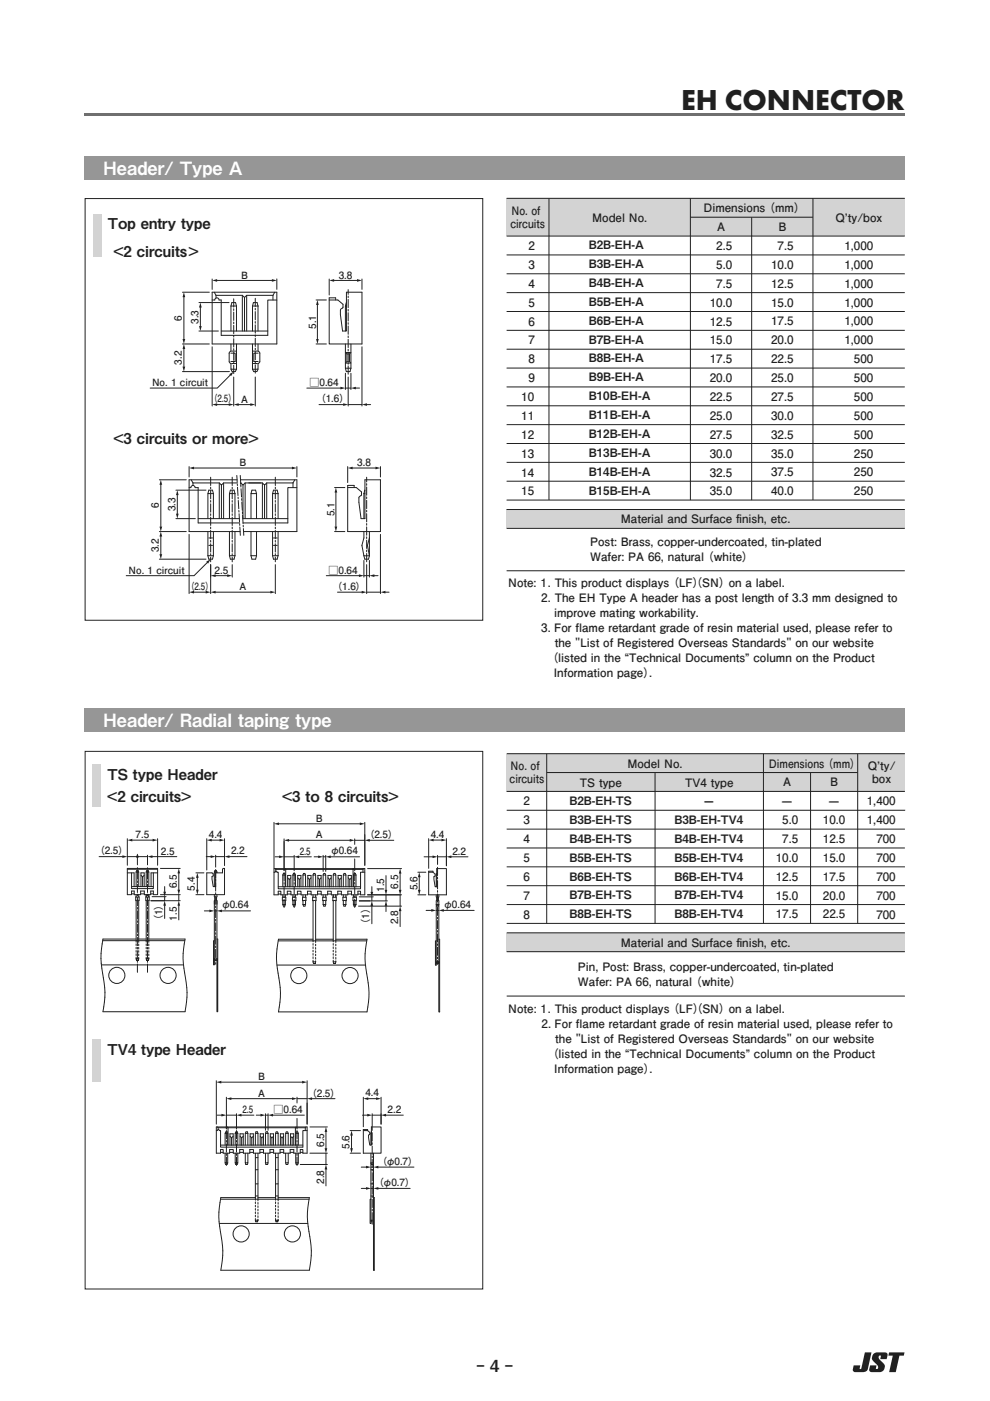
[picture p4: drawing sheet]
<svg xmlns="http://www.w3.org/2000/svg" width="210mm" height="297mm" viewBox="0 0 210 297" stroke-linecap="round" stroke-linejoin="round" font-family="sans-serif">
<g fill="#231f20">
<path d="M188.6 286.7h3.3l-.2 .7h-.9l-.8 3.5h-1.4l.8-3.5h-1z"/>
<path d="M183.4 286.7h1.4l-.7 3.6a.98 .98 0 0 1-1.1 .6h-1.6a.49 .49 0 0 1-.5-.6l.2-.8h1.4l-.2 .7h.3z"/>
<path d="M185.4 287l.6-.3h1.7a.5 .5 0 0 1 .6 .6l-.2 .9h-1.4l.1-.8a.47 .47 0 0 0-.5 .4 .47 .47 0 0 0 .4 .6l.2 .2a1.22 1.22 0 0 1 .8 1.3 1.22 1.22 0 0 1-1.1 1h-1.7a.5 .5 0 0 1-.5-.6l.2-.8h1.3l-.1 .7a.47 .47 0 0 0 .5-.4 .47 .47 0 0 0-.4-.5l-.2-.2a1.25 1.25 0 0 1-.3-2.1z"/>
</g>
<g fill="none" stroke="#231f20" stroke-width=".21">
<path d="M18.1 42.1h84.3v89.4h-84.3zM70.7 59.5h5.2M45 62h13.7v10.9h-13.7zM45 63.6h.5a.46 .46 0 0 1 .5-.5 .46 .46 0 0 1 .5 .5h.4v7.5h9.9v-7.5h1.9M45.4 62l.4 .6M45.8 62.6h5.6M45.8 62.6v.6M46.9 70.2h9.9M49 74.9h.9v1.7h-.9M49 64.9h1.2M49 72.9v1.5l-.4 .5v1.7l.4 .5v1.2h1.2M49 64.9v5.3"/>
<path d="M49 64.9l.2-.7h.8l.2 .7M49 78.3l.2 .5h.7l.3-.5M49.1 74.4h.9M49.1 77.1h.9M50.2 64.9v5.3M50.2 72.9v5.4M52.3 62.6h5.6M53.6 72.9v5.4M53.6 64.9h1.1M53.6 64.9l.2-.7h.7l.2 .7M53.6 64.9v5.3M53.7 74.4h.9"/>
<path d="M53.7 77.1h.9M54.7 64.9v5.3M54.7 72.9v1.5l.4 .5v1.7l-.4 .5v1.2h-1.1M54.7 78.3l-.2 .5h-.7l-.2-.5M54.8 74.9h-1v1.7h1M57.9 62.6v1M58.3 62l-.4 .6M71.2 63.6v-.5h-1.4v9.8h7v-10.9h-3.3v8.2h-.8l-.5-3.5v-.9l.5-.6v-.7l-1-.9h-1.9M73.3 78.1l.2 .7h.7l.2-.7M73.3 72.9v5.2M73.3 78.1h1.1M73.3 74.7l.3 .3v1.7l-.3 .3"/>
<path d="M73.3 64.9h.2M73.3 64.9v5.3M73.4 74.7h.9M73.4 77h.9M73.5 64.2l-.2 .7M73.7 75h.4M73.7 76.7h.3M74.4 74.7l-.3 .3v1.7l.3 .3M74.4 72.9v5.2"/>
</g>
<path d="M49.6 63.3v16M54.1 63.2v16.1" fill="none" stroke="#231f20" stroke-width=".21" stroke-dasharray="1.8 .4 .4 .4"/>
<g fill="#231f20">
<path d="M69.8 59.5l1.1-.3v.5z"/>
<path d="M75.7 59.2l1.1 .3-1.1 .2z"/>
</g>
<path d="M69.8 59.2v3.3M76.8 59.2v2.2M73.8 79.9v6.2M76.8 73.5v12.6M67.7 85.8h5.3M73.8 85.8h3" fill="none" stroke="#231f20" stroke-width=".21"/>
<path d="M72.8 85.5l1 .3-1 .3z" fill="#231f20"/>
<path d="M77.6 85.8h1" fill="none" stroke="#231f20" stroke-width=".21"/>
<path d="M76.8 85.8l1-.3v.6z" fill="#231f20"/>
<path d="M73.3 79.1v3.5M74.4 79.1v3.5M65.1 82.3h7.3M73.3 82.3h1.1" fill="none" stroke="#231f20" stroke-width=".21"/>
<path d="M72.2 82l1.1 .3-1.1 .3z" fill="#231f20"/>
<path d="M75.3 82.3h1" fill="none" stroke="#231f20" stroke-width=".21"/>
<path d="M74.4 82.3l1.1-.3v.6z" fill="#231f20"/>
<path d="M42.2 64.2h6.4M42.2 70.2h4.1M42.5 65v4.3" fill="none" stroke="#231f20" stroke-width=".21"/>
<g fill="#231f20">
<path d="M42.2 69.1h.6l-.3 1.1z"/>
<path d="M42.5 64.2l.3 1h-.6z"/>
</g>
<path d="M38.7 62h5.7M38.7 78.8h10M38.7 72.9h5.7M39 73.8v4.1" fill="none" stroke="#231f20" stroke-width=".21"/>
<g fill="#231f20">
<path d="M38.7 77.7h.6l-.3 1.1z"/>
<path d="M39 72.9l.3 1.1h-.6z"/>
</g>
<path d="M39 62.8v9.3" fill="none" stroke="#231f20" stroke-width=".21"/>
<g fill="#231f20">
<path d="M38.7 71.9h.6l-.3 1z"/>
<path d="M39 62l.3 1h-.6z"/>
</g>
<path d="M45.9 85.8h2.8" fill="none" stroke="#231f20" stroke-width=".21"/>
<g fill="#231f20">
<path d="M45 85.8l1.1-.3v.6z"/>
<path d="M48.5 85.5l1.1 .3-1.1 .3z"/>
</g>
<path d="M50.4 85.8h2.9" fill="none" stroke="#231f20" stroke-width=".21"/>
<g fill="#231f20">
<path d="M49.6 85.8l1-.3v.6z"/>
<path d="M53.1 85.5l1 .3-1 .3z"/>
</g>
<path d="M45 59.2v2.2M45.9 59.5h12M58.7 59.1v2.3M45 73.5v12.6M49.6 79.9v6.2M54.1 79.9v6.2" fill="none" stroke="#231f20" stroke-width=".21"/>
<g fill="#231f20">
<path d="M45 59.5l1.1-.3v.5z"/>
<path d="M57.7 59.2l1 .3-1 .2z"/>
</g>
<path d="M49 79.4l-2.9 2.9h-14.3" fill="none" stroke="#231f20" stroke-width=".21"/>
<path d="M48.6 79.3l1-.5-.6 .9z" fill="#231f20"/>
<path d="M73.8 79.3v-17.9" fill="none" stroke="#231f20" stroke-width=".21" stroke-dasharray="1.8 .4 .4 .4"/>
<path d="M51.4 70.2v-7.6l.5 .5 .4-.5v7.6M51.9 63.1v7.1M67 72.9h2.2M67 63.6h2.2M67.3 64.5v7.6" fill="none" stroke="#231f20" stroke-width=".21"/>
<g fill="#231f20">
<path d="M67 71.9h.6l-.3 1z"/>
<path d="M67.3 63.6l.3 1.1h-.6z"/>
</g>
<g fill="none" stroke="#231f20" stroke-width=".21">
<path d="M33.8 101.7h5.7M33.8 112.7h5.7M34.1 102.6v9.2M40.1 103.4h.4a.46 .46 0 0 1 .4-.5 .46 .46 0 0 1 .5 .5h.6v7.5h8.8M40.5 101.7l.4 .7M40.9 102.4h5.6M40.9 102.4v.5M42 110h8.8M44.1 117.8l.2 .8h.8l.2-.8M44.1 117.8h1.2M44.1 112.7v5.1M44.1 104.7v5.3"/>
<path d="M44.3 115.6h.8M44.3 114.1h.8M44.3 103.9h.8l.2 .8h-1.2zM45.3 112.7v5.1M45.3 104.7v5.3M47.4 102.4h2.9M48.7 104.7h1.1M48.7 117.8l.2 .8h.7l.2-.8M48.7 117.8h1.1M48.7 112.7v5.1M48.7 104.7l.2-.8h.7l.2 .8M48.7 104.7v5.3"/>
<path d="M49.8 112.7v5.1M49.8 104.7v5.3M50.3 101.7h-10.2v11h10.8M51 101.7h12v11h-11.3M51.1 102.4h.1M51.5 110h9.5M52 102.4h3.7M53.2 112.7v5.1M53.2 117.8l.2 .8h.8l.2-.8M53.2 117.8h1.2M53.2 104.7v5.3M53.4 103.9h.8l.2 .8h-1.2z"/>
<path d="M54.4 112.7v5.1M54.4 104.7v5.3M56.6 102.4h5.5M57.8 112.7v5.1M57.8 117.8l.2 .8h.8l.2-.8M57.8 117.8h1.2M57.8 104.7v5.3M58 115.6h.8M58 114.1h.8M58 103.9h.8l.2 .8h-1.2zM59 112.7v5.1M59 104.7v5.3"/>
<path d="M62.1 102.4v1M62.5 101.7l-.4 .7M63 103.4h-2v7.5h-9.4M73.7 103.4h1.9l1.1 .9-.1 .7-.5 .5v1l.5 3.5h.8v-8.3h3.3v11h-7v-9.8h1.4v.5M77.2 117.8l.2 .8h.8l.2-.8M77.2 117.8h1.2M77.2 112.7v1.4l-.4 1.5 .4 2.2M77.2 104.7h.2M77.2 104.7v5.3M77.4 103.9l-.2 .8M78.4 114.1l-.5 1.5 .5 2.2M78.4 112.7v5.1"/>
</g>
<path d="M44.7 101.2v17.9M49.3 101.2v17.9M51 100.8l.7 12.7M51 113.5l-.8-12.7M58.4 101.2v17.9" fill="none" stroke="#231f20" stroke-width=".21" stroke-dasharray="1.8 .4 .4 .4"/>
<g fill="#231f20">
<path d="M33.8 111.7h.6l-.3 1z"/>
<path d="M34.1 101.7l.3 1.1h-.6z"/>
</g>
<path d="M33.8 118.6h9.9M34.1 113.6v4.1" fill="none" stroke="#231f20" stroke-width=".21"/>
<g fill="#231f20">
<path d="M33.8 117.5h.6l-.3 1.1z"/>
<path d="M34.1 112.7l.3 1.1h-.6z"/>
</g>
<path d="M41 125.6h2.8" fill="none" stroke="#231f20" stroke-width=".21"/>
<g fill="#231f20">
<path d="M40.1 125.6l1.1-.3v.5z"/>
<path d="M43.6 125.3l1.1 .3-1.1 .2z"/>
</g>
<path d="M45.5 122.1h2.9" fill="none" stroke="#231f20" stroke-width=".21"/>
<g fill="#231f20">
<path d="M44.7 122.1l1-.3v.5z"/>
<path d="M48.2 121.8l1.1 .3-1.1 .2z"/>
</g>
<path d="M40.1 113.3v12.6M44.7 119.7v2.7M49.3 119.7v2.7M45.5 125.6h12" fill="none" stroke="#231f20" stroke-width=".21"/>
<g fill="#231f20">
<path d="M44.7 125.6l1-.3v.5z"/>
<path d="M57.3 125.3l1.1 .3-1.1 .2z"/>
</g>
<path d="M73.7 98.9v3.4M74.6 99.2h5.2M80.7 98.9v2.2M44.7 119.7v6.2M58.4 119.7v6.2" fill="none" stroke="#231f20" stroke-width=".21"/>
<g fill="#231f20">
<path d="M73.7 99.2l1.1-.3v.6z"/>
<path d="M79.6 98.9l1.1 .3-1.1 .3z"/>
</g>
<path d="M77.2 118.8v3.6M78.4 118.8v3.6M69.2 122.1h7.1M77.2 122.1h1.2" fill="none" stroke="#231f20" stroke-width=".21"/>
<path d="M76.1 121.8l1.1 .3-1.1 .2z" fill="#231f20"/>
<path d="M79.2 122.1h1" fill="none" stroke="#231f20" stroke-width=".21"/>
<path d="M78.4 122.1l1-.3v.5z" fill="#231f20"/>
<path d="M40.1 98.9v2.2M41 99.2h21.1M63 98.9v2.2" fill="none" stroke="#231f20" stroke-width=".21"/>
<g fill="#231f20">
<path d="M40.1 99.2l1.1-.3v.6z"/>
<path d="M61.9 98.9l1.1 .3-1.1 .3z"/>
</g>
<path d="M37.3 110h4.1M37.3 103.9h6.4M37.6 104.8v4.3" fill="none" stroke="#231f20" stroke-width=".21"/>
<g fill="#231f20">
<path d="M37.3 108.9h.6l-.3 1.1z"/>
<path d="M37.6 103.9l.3 1.1h-.6z"/>
</g>
<path d="M77.8 119.7v6.2M80.7 113.3v12.6M71.6 125.6h5.3M77.8 125.6h2.9" fill="none" stroke="#231f20" stroke-width=".21"/>
<path d="M76.7 125.3l1.1 .3-1.1 .2z" fill="#231f20"/>
<path d="M81.6 125.6h.9" fill="none" stroke="#231f20" stroke-width=".21"/>
<path d="M80.7 125.6l1-.3v.5z" fill="#231f20"/>
<path d="M71 112.7h2.1M71 103.4h2.1M71.2 104.2v7.6" fill="none" stroke="#231f20" stroke-width=".21"/>
<g fill="#231f20">
<path d="M71 111.7h.5l-.3 1z"/>
<path d="M71.2 103.4l.3 1h-.5z"/>
</g>
<path d="M44.1 119.2l-2.9 2.9h-14.4" fill="none" stroke="#231f20" stroke-width=".21"/>
<path d="M43.7 119.1l1-.5-.6 .9z" fill="#231f20"/>
<path d="M77.8 119.1v-17.9" fill="none" stroke="#231f20" stroke-width=".21" stroke-dasharray="1.8 .4 .4 .4"/>
<path d="M46.5 110v-7.6l.5 .4 .4-.4v7.6M47 102.8v7.2M51.1 102.9v-.5l.4 .4 .5-.4v7.6M51.5 102.8v7.2M55.7 110v-7.6l.4 .4 .5-.4v7.6M56.1 102.8v7.2" fill="none" stroke="#231f20" stroke-width=".21"/>
<path d="M19.7 45.5h1.8v9h-1.8z" fill-rule="evenodd" fill="#d2d3d5"/>
<path d="M18 33h173.9v5h-173.9z" fill="#949699"/>
<g fill="#d2d3d5">
<path d="M107.5 42.1h84.4v7.9h-84.4z"/>
<path d="M107.5 108h84.4v4h-84.4z"/>
</g>
<g fill="none" stroke="#231f20" stroke-width=".21">
<path d="M107.5 42.1h84.4M107.5 50.1h84.4M107.5 54h84.4M107.5 58h84.4M116.4 42.1v63.9M146.4 46.1h26M146.4 42.1v63.9M159.4 46.1v59.9M172.4 42.1v63.9M107.5 62h84.4M107.5 66h84.4M107.5 70h84.4"/>
<path d="M107.5 74h84.4M107.5 78h84.4M107.5 98h84.4M107.5 82h84.4M107.5 86h84.4M107.5 90h84.4M107.5 94h84.4M107.5 112h84.4M107.5 102h84.4M107.5 106h84.4M107.5 108h84.4M107.5 121h84.4"/>
</g>
<g fill="#d2d3d5">
<path d="M19.6 162h1.8v9h-1.8z" fill-rule="evenodd"/>
<path d="M19.6 220.4h1.8v9h-1.8z" fill-rule="evenodd"/>
</g>
<path d="M18.1 159.3h84.3v114h-84.3zM27.9 178.1h4.7M21.8 199.1a20.1 20.1 0 0 0 .3 9.2l.1 3.1-.4 3.1M27.9 189.5h.6M29.8 189.5h.8M32 189.5h.5M39.2 199.1a20.1 20.1 0 0 0 .3 9.2l.2 3.1-.5 3.1" fill="none" stroke="#231f20" stroke-width=".21"/>
<path d="M45.7 184.3v20.1M29.1 206.2v-22.2M31.3 206.2v-22.2" fill="none" stroke="#231f20" stroke-width=".21" stroke-dasharray="1.8 .4 .4 .4"/>
<g fill="#231f20">
<path d="M27 178.1l1.1-.3v.6z"/>
<path d="M32.4 177.8l1 .3-1 .3z"/>
</g>
<path d="M27 177.8v5.7M33.4 177.8v5.7M27 181.6h4.3M32.1 181.6h5.4" fill="none" stroke="#231f20" stroke-width=".21"/>
<path d="M31.3 181.6l1-.3v.6z" fill="#231f20"/>
<path d="M21 181.6h5.1" fill="none" stroke="#231f20" stroke-width=".21"/>
<path d="M26 181.3l1 .3-1 .3z" fill="#231f20"/>
<path d="M29.1 181.1v2.3M31.3 181.3v2.1M32.1 191h6.1M34 189.7h4.2M34 184.1h4.2M37.9 185v3.8M37.9 189.7v1.3" fill="none" stroke="#231f20" stroke-width=".21"/>
<g fill="#231f20">
<path d="M37.6 188.6h.6l-.3 1.1z"/>
<path d="M37.9 184.1l.3 1.1h-.6z"/>
</g>
<path d="M37.9 191.8v3.2" fill="none" stroke="#231f20" stroke-width=".21"/>
<path d="M37.9 191l.3 1h-.6z" fill="#231f20"/>
<path d="M41.6 185.1h1.7M41.6 189.7h1.7M41.9 185.9v2.9" fill="none" stroke="#231f20" stroke-width=".21"/>
<g fill="#231f20">
<path d="M41.6 188.6h.5l-.2 1.1z"/>
<path d="M41.9 185.1l.2 1h-.5z"/>
</g>
<path d="M44.7 178.1h2.1" fill="none" stroke="#231f20" stroke-width=".21"/>
<g fill="#231f20">
<path d="M43.9 178.1l1-.3v.6z"/>
<path d="M46.6 177.8l1 .3-1 .3z"/>
</g>
<path d="M43.9 177.8v6.7M47.6 177.8v5.7M45.7 181.6h1.9M48.5 181.6h3.9" fill="none" stroke="#231f20" stroke-width=".21"/>
<path d="M47.6 181.6l1.1-.3v.6z" fill="#231f20"/>
<path d="M43.7 181.6h1.2" fill="none" stroke="#231f20" stroke-width=".21"/>
<path d="M44.7 181.3l1 .3-1 .3z" fill="#231f20"/>
<path d="M43.3 193.1h1.3M45.5 191v.7M45.5 193.1h.5M45.7 181.3v2.5M46 191v.7" fill="none" stroke="#231f20" stroke-width=".21"/>
<path d="M44.4 192.8l1.1 .3-1.1 .3z" fill="#231f20"/>
<path d="M46.9 193.1h6.2" fill="none" stroke="#231f20" stroke-width=".21"/>
<path d="M46 193.1l1.1-.3v.6z" fill="#231f20"/>
<path d="M32 191h2.9M32.3 190.1h2.9M34.9 190.1v.9M34.9 191.8v2.9" fill="none" stroke="#231f20" stroke-width=".21"/>
<path d="M34.9 191l.3 1h-.6z" fill="#231f20"/>
<path d="M34.9 188v1.3" fill="none" stroke="#231f20" stroke-width=".21"/>
<path d="M34.6 189.1h.6l-.3 1z" fill="#231f20"/>
<g fill="none" stroke="#231f20" stroke-width=".21">
<path d="M21.8 199.4h17.4M21.8 199.1h7.1M27 184.3h6.4M27 184.1h6.4v5.6h-.9v-.8h-.5v.8h-1.4v-.8h-.8v.8h-1.3v-.8h-.6v.8h-.9zM27 185.1h1.4v2.9M27.9 185.1v3.3h4.6v-3.3M27.9 188h4.6M28.9 184.9l.1-.3h.3l.1 .3M28.9 184.9h.5M28.9 184.9v3.1M28.9 189.7v9.7M28.9 190.2h.5"/>
<path d="M28.9 190.9h.5M29.4 199.1h1.6M29.4 184.9v3.1M29.4 189.7v9.7M29.9 188v-2.9h.7v2.9M29.9 185.6l.3 .3M30.2 185.9v2.1M30.6 185.6l-.4 .3M31 184.9v3.1M31 184.9l.1-.3h.3l.2 .3M31 184.9h.6M31 189.7v9.7"/>
<path d="M31.1 190.2h.4M31.1 190.9h.4M31.6 184.9v3.1M31.6 199.1h7.6M31.6 189.7v9.7M33.4 185.1h-1.4v2.9M45.5 184.9v3.1h-.3l-.2-1.6v-.5l.2-.2v-.4l-.2-.2h-1.1v4.6h3.7v-5.6l-.4 .2v.8h-1.5v2.9h-.4M45.5 184.9h.5M45.5 184.9l.1-.3h.3l.1 .3M45.5 189.7v14.9h-.2v-5.2h.2M46 199.1h.2v15.4h-.2v-11.2M46 184.9v.2"/>
<path d="M46 189.7v13.6M21.5 204.6h17.4M21.8 214.5h17.4M45.5 203.3h.5l-.1 .3h-.3z"/>
<circle cx="24.8" cy="206.8" r="1.71"/>
<circle cx="35.7" cy="206.8" r="1.71"/>
</g>
<path d="M29.4 199.4v3.9M31.6 199.4v3.9M28.9 203.3v-3.9M29 203.6l-.1-.3M29.3 203.6h-.3M29.4 203.3h-.5M29.4 203.3l-.1 .3M31 203.3v-3.9M31.1 203.6l-.1-.3M31.5 203.6h-.4M31.6 203.3h-.6M31.6 203.3l-.1 .3" fill="none" stroke="#231f20" stroke-width=".21" stroke-dasharray=".4 .4"/>
<circle cx="29.1" cy="181.6" r=".29" fill="#231f20"/>
<g fill="none" stroke="#231f20" stroke-width=".21">
<path d="M60.3 178.4v6.2M58.1 184.9l.4-.2 .3 .2h.2v3.5h17.5v-3.5h.9M58.1 184.2h19.3v5.5h-.9v-.7h-.6v.7h-1.4v-.7h-.7v.7h-1.4v-.7h-.8v.7h-1.3v-.7h-.8v.7h-1.4v-.7h-.7v.7h-1.4v-.7h-.8v.7h-1.4v-.7h-.7v.7h-1.4v-.7h-.8v.7h-1.3v-.7h-.6v.7h-.9zM58.3 184.2l.2 .1M58.5 184.3h18.5M58.5 184.3v.4M59 188h17.5M59 189.6h.6M59.1 199.1a20.1 20.1 0 0 0 .2 9.3l.2 3.1-.4 3M60 189.7v.4M60 191v.8M60 191.8l.1 .3h.3l.1-.3"/>
<path d="M60 191.8h.5M60 185.5h.5v2.5M60 185.5l.1-.3h.3l.1 .3M60 185.5v2.5M60.3 181.7h2.1M60.4 184.2l.2 .1v3.7M60.5 189.7v.4M60.5 191v.8M60.9 189.6h.8M61 188v-2.4h.7v2.4M61 186.1l.3 .4M61.3 186.5v1.5"/>
<path d="M61.7 186.1l-.4 .4M62.1 185.5l.1-.3h.3l.2 .3M62.1 189.7v.4M62.1 191v.8M62.1 191.8l.1 .3h.3l.2-.3M62.1 185.5h.6M62.1 191.8h.6M62.1 185.5v2.5M62.4 181.4v3.2M62.7 189.7v.4M62.7 191v.8M62.7 185.5v2.5"/>
<path d="M63.1 189.6h.7M63.1 188v-2.4h.7v2.4M63.1 186.1l.4 .4M63.3 181.7h2.7M63.5 186.5v1.5M63.8 186.1l-.3 .4M64.3 185.5l.1-.3h.3l.1 .3M64.3 189.7v.4M64.3 191v.8M64.3 191.8l.1 .3h.3l.1-.3M64.3 185.5h.5M64.3 191.8h.5"/>
<path d="M64.3 185.5v2.5M64.8 189.7v.4M64.8 191v.8M64.8 185.5v2.5M65.2 189.6h.8M65.3 188v-2.4h.7v2.4M65.3 186.1l.3 .4M65.6 186.5v1.5M66 186.1l-.4 .4M66.5 185.2h.3l.1 .3h-.5zM67.4 189.6h.7M67.4 188v-2.4h.7v2.4"/>
<path d="M67.4 186.1l.4 .4M67.8 186.5v1.5M68.1 186.1l-.3 .4M68.5 185.5l.2-.3h.3l.1 .3M68.5 185.5v2.5M68.5 185.5h.6M68.5 189.7v.4M68.5 191v.8M68.5 191.8l.2 .3h.3l.1-.3M68.5 191.8h.6M69.1 185.5v2.5M69.1 189.7v.4"/>
<path d="M69.1 191v.8M69.5 189.6h.8M69.6 188v-2.4h.6v2.4M69.6 186.1l.3 .4M69.9 186.5v1.5M70.3 186.1l-.4 .4M70.8 185.2h.3l.1 .3h-.5zM71.6 189.6h.8M71.7 188v-2.4h.7v2.4M71.7 186.1l.3 .4M72 186.5v1.5M72.4 186.1l-.4 .4"/>
<path d="M72.8 185.5l.1-.3h.3l.2 .3M72.8 185.5h.6M72.8 185.5v2.5M72.8 189.7v.4M72.8 191v.8M72.8 191.8l.1 .3h.3l.2-.3M72.8 191.8h.6M73.4 189.7v.4M73.4 185.5v2.5M73.4 191v.8M73.8 189.6h.7M73.8 188v-2.4h.7v2.4"/>
<path d="M73.8 186.1l.4 .4M74.2 186.5v1.5M74.5 186.1l-.3 .4M75 185.5l.1-.3h.3l.1 .3M75 185.5h.5M75 185.5v2.5M75 189.7v.4M75 191v.8M75 191.8l.1 .3h.3l.1-.3M75 191.8h.5M75.1 184.2l-.2 .1v3.7M75.5 185.5v2.5"/>
<path d="M75.5 189.7v.4M75.5 191v.8M75.9 189.6h.6M77.2 184.2l-.2 .1v.6M77.8 199.1a20.1 20.1 0 0 0 .3 9.3l.1 3.1-.4 3M90.9 184.9h.9M90.9 184.7h.9v.2l.5 .4v.4l-.3 .2v.5l.3 1.6h.3v-3.8h2.1v5.5h-3.8zM92.5 191.8h.6l-.1 .3h-.3zM92.6 185.2h.1M92.6 185.2l-.1 .3"/>
</g>
<path d="M60.3 192.4v-7.7M62.4 192.4v-7.7M75.2 185v7.4M92.8 183.9v20.6" fill="none" stroke="#231f20" stroke-width=".21" stroke-dasharray="1.8 .4 .4 .4"/>
<path d="M62.4 181.7l1-.3v.5z" fill="#231f20"/>
<path d="M58.1 174.4v9.6M59 174.7h17.5M77.4 174.4v9.1" fill="none" stroke="#231f20" stroke-width=".21"/>
<g fill="#231f20">
<path d="M58.1 174.7l1.1-.3v.5z"/>
<path d="M76.3 174.4l1.1 .3-1.1 .2z"/>
</g>
<path d="M68.5 181.4v3.4M68.5 181.7h.6M69.1 181.4v3.4M69.9 181.7h6.4" fill="none" stroke="#231f20" stroke-width=".21"/>
<path d="M69.1 181.7l1-.3v.5z" fill="#231f20"/>
<path d="M66.6 181.7h1.1" fill="none" stroke="#231f20" stroke-width=".21"/>
<path d="M67.5 181.4l1 .3-1 .2z" fill="#231f20"/>
<path d="M58.3 181.7h1.1" fill="none" stroke="#231f20" stroke-width=".21"/>
<path d="M59.2 181.4l1.1 .3-1.1 .2z" fill="#231f20"/>
<path d="M76 192.1h9.2M78 189.7h7.2M78 184.2h7.2M84.9 189.7v2.4M84.9 193v3.4" fill="none" stroke="#231f20" stroke-width=".21"/>
<path d="M84.9 192.1l.2 1.1h-.5z" fill="#231f20"/>
<path d="M84.9 185v3.9" fill="none" stroke="#231f20" stroke-width=".21"/>
<g fill="#231f20">
<path d="M84.6 188.7h.5l-.2 1z"/>
<path d="M84.9 184.2l.2 1h-.5z"/>
</g>
<path d="M76.2 191h6M78 189.7h6.9M81.9 185.7v3.2M81.9 189.7v1.3" fill="none" stroke="#231f20" stroke-width=".21"/>
<path d="M81.6 188.7h.6l-.3 1z" fill="#231f20"/>
<path d="M81.9 191.9v1.4" fill="none" stroke="#231f20" stroke-width=".21"/>
<path d="M81.9 191l.3 1.1h-.6z" fill="#231f20"/>
<path d="M76.2 191h2.3M76.2 190.1h3M78.9 190.1v.9M78.9 191.9v3.9" fill="none" stroke="#231f20" stroke-width=".21"/>
<path d="M78.9 191l.3 1.1h-.6z" fill="#231f20"/>
<path d="M78.9 188v1.3" fill="none" stroke="#231f20" stroke-width=".21"/>
<path d="M78.6 189.1h.6l-.3 1z" fill="#231f20"/>
<path d="M91.8 178.1h2" fill="none" stroke="#231f20" stroke-width=".21"/>
<g fill="#231f20">
<path d="M90.9 178.1l1.1-.3v.6z"/>
<path d="M93.6 177.8l1.1 .3-1.1 .3z"/>
</g>
<path d="M90.9 177.8v6.3M94.7 177.8v5.8M92.8 181.7h1.9M92.8 181.4v1.9M95.5 181.7h3.8" fill="none" stroke="#231f20" stroke-width=".21"/>
<path d="M94.7 181.7l1-.3v.5z" fill="#231f20"/>
<path d="M89.9 181.7h2" fill="none" stroke="#231f20" stroke-width=".21"/>
<path d="M91.8 181.4l1 .3-1 .2z" fill="#231f20"/>
<path d="M88.6 189.7h1.7M88.6 184.9h1.7M88.9 185.8v3.1" fill="none" stroke="#231f20" stroke-width=".21"/>
<g fill="#231f20">
<path d="M88.6 188.7h.6l-.3 1z"/>
<path d="M88.9 184.9l.3 1.1h-.6z"/>
</g>
<path d="M92.5 193h.6M93.9 193h6.7" fill="none" stroke="#231f20" stroke-width=".21"/>
<path d="M93.1 193l1-.3v.6z" fill="#231f20"/>
<path d="M90.4 193h1.3" fill="none" stroke="#231f20" stroke-width=".21"/>
<path d="M91.5 192.7l1 .3-1 .3z" fill="#231f20"/>
<path d="M60.3 177.9v6.6M61.1 178.2h13.3M75.2 177.9v1.1M77.4 176.9v6.6M75.2 182.1v2.5" fill="none" stroke="#231f20" stroke-width=".21"/>
<g fill="#231f20">
<path d="M60.3 178.2l1-.3v.5z"/>
<path d="M74.2 177.9l1 .3-1 .2z"/>
</g>
<path d="M75.2 178.2h2.2M78.2 178.2h5.3" fill="none" stroke="#231f20" stroke-width=".21"/>
<path d="M77.4 178.2l1-.3v.5z" fill="#231f20"/>
<g fill="none" stroke="#231f20" stroke-width=".21">
<path d="M59 199.5h18.8M59.1 199.1h7.3M60 190.1v.9M60 190.2h.5M60 190.9h.5M60.5 190.1v.9M62.1 190.1v.9M62.2 190.2h.4M62.2 190.9h.4M62.7 190.1v.9M64.3 190.1v.9M64.3 190.2h.5"/>
<path d="M64.3 190.9h.5M64.8 190.1v.9M66.4 185.5v2.5M66.4 189.7v9.8M66.4 190.2h.5M66.4 190.9h.5M66.9 199.1h3.8M66.9 185.5v2.5M66.9 189.7v9.8M68.5 190.1v.9M68.6 190.2h.4M68.6 190.9h.4"/>
<path d="M69.1 190.1v.9M70.7 185.5v2.5M70.7 189.7v9.8M70.7 190.2h.5M70.7 190.9h.5M71.2 199.1h6.6M71.2 185.5v2.5M71.2 189.7v9.8M72.8 190.1v.9M72.9 190.2h.4M72.9 190.9h.4M73.4 190.1v.9"/>
<path d="M75 190.1v.9M75 190.2h.5M75 190.9h.5M75.5 190.1v.9M92.5 189.7v14.9h-.1v-5.1h.1M92.6 185.5l-.1 2.5M93.1 189.7v14.6M93.1 199.1h.1v15.4h-.1v-10.6M58.7 204.6h18.8M59.1 214.5h18.7M92.5 203.9h.6l-.1 .4h-.4zM45.9 239.7l.4-.2 .2 .2h.3v3.5h17.4v-3.5h.9"/>
<path d="M45.9 238.9h19.2v5.6h-.9v-.8h-.5v.8h-1.4v-.8h-.8v.8h-1.3v-.8h-.8v.8h-1.4v-.8h-.7v.8h-1.4v-.8h-.8v.8h-1.3v-.8h-.8v.8h-1.4v-.8h-.8v.8h-1.3v-.8h-.8v.8h-1.4v-.8h-.5v.8h-.9zM46.1 238.9l.2 .2h18.5M46.3 239.1v.4M48 237.5v1.8M48 236.4h2.2M48.2 238.9l.2 .2v3.7M50.2 236.1v3.3M51 236.4h2.9M54.3 240h.3l.1 .3h-.5zM58.6 240h.3l.1 .3h-.6zM62.8 238.9l-.1 .2v3.7M64.9 238.9l-.1 .2v.6"/>
<path d="M77.1 239.5h.9v.2l.4 .4v.4l-.2 .2v.5l.2 1.6h.4v-3.9h2v5.6h-3.7zM77.1 239.7h.9M78.8 240l-.1 .3M46.8 242.8h17.4M46.8 244.3h.5M46.8 253.9a20.1 20.1 0 0 0 .3 9.3l.1 3-.4 3.1M47.7 240.3l.2-.3h.3l.1 .3M47.7 244.5v2.1h.6M48.3 240.3h-.6v2.5M48.3 240.3v2.5M48.3 244.5v2.1M48.3 246.6l-.1 .3h-.4l-.1-.3"/>
<path d="M48.7 244.3h.8M48.8 242.8v-2.4h.7v2.4M48.8 240.9l.3 .3M49.1 241.2v1.6M49.5 240.9l-.4 .3M49.9 240.3l.1-.3h.3l.1 .3M49.9 244.5v2.1h.5v-2.1M49.9 240.3v2.5M49.9 240.3h.5M50.4 240.3v2.5M50.4 246.6l-.1 .3h-.3l-.1-.3M50.8 244.3h.8"/>
<path d="M50.9 242.8v-2.4h.7v2.4M50.9 240.9l.4 .3M51.3 241.2v1.6M51.6 240.9l-.3 .3M52 240.3l.2-.3h.3l.1 .3M52 244.5v2.1h.6v-2.1M52 240.3v2.5M52 240.3h.6M52.6 240.3v2.5M52.6 246.6l-.1 .3h-.4l-.1-.3M53 244.3h.8M53.1 242.8v-2.4h.6v2.4"/>
<path d="M53.1 240.9l.3 .3M53.4 241.2v1.6M53.7 240.9l-.3 .3M55.1 244.3h.8M55.2 242.8v-2.4h.7v2.4M55.2 240.9l.3 .3M55.5 241.2v1.6M55.9 240.9l-.4 .3M56.3 240.3v2.5M56.3 244.5v2.1h.6v-2.1M56.3 240.3l.1-.3h.3l.2 .3M56.3 240.3h.6"/>
<path d="M56.9 240.3v2.5M56.9 246.6l-.1 .3h-.4l-.1-.3M57.3 244.3h.7M57.3 242.8v-2.4h.7v2.4M57.3 240.9l.4 .3M57.7 241.2v1.6M58 240.9l-.3 .3M59.4 244.3h.8M59.5 242.8v-2.4h.7v2.4M59.5 240.9l.3 .3M59.8 241.2v1.6M60.2 240.9l-.4 .3"/>
<path d="M60.6 244.5v2.1h.5v-2.1M60.6 246.6l.1 .3h.3l.1-.3M60.6 240.3v2.5M60.6 240.3l.1-.3h.3l.1 .3M60.6 240.3h.5M61.1 240.3v2.5M61.5 244.3h.8M61.6 242.8v-2.4h.7v2.4M61.6 240.9l.4 .3M62 241.2v1.6M62.3 240.9l-.3 .3M62.7 240.3v2.5"/>
<path d="M62.7 244.5v2.1h.6v-2.1M62.7 246.6l.1 .3h.4l.1-.3M62.7 240.3l.1-.3h.3l.2 .3M62.7 240.3h.6M63.3 240.3v2.5M63.7 244.3h.5M65.6 253.9a20.1 20.1 0 0 0 .3 9.3l.1 3-.4 3.1M78.7 246.6h.5l-.1 .3h-.3z"/>
<circle cx="63.4" cy="206.8" r="1.71"/>
<circle cx="74.2" cy="206.8" r="1.71"/>
</g>
<path d="M66.9 199.5v4.4M71.2 199.5v4.4M66.4 203.9v-4.4M70.7 203.9v-4.4" fill="none" stroke="#231f20" stroke-width=".21" stroke-dasharray=".4 .4 .4 .4"/>
<path d="M66.5 204.3l-.1-.4M66.9 204.3h-.4M66.9 203.9h-.5M66.9 203.9v.4M70.8 204.3l-.1-.4M71.1 204.3h-.3M71.2 203.9h-.5M71.2 203.9l-.1 .4" fill="none" stroke="#231f20" stroke-width=".21" stroke-dasharray=".3 .1"/>
<path d="M48 247.1v-7.4M50.2 247.1v-7.4M63 247.1v-7.4M78.9 240.2v19.6" fill="none" stroke="#231f20" stroke-width=".21" stroke-dasharray="1.8 .4 .4 .4"/>
<path d="M50.2 236.4l1-.2v.5z" fill="#231f20"/>
<path d="M56.3 236.1v3.5M56.3 236.4h.6M56.9 236.1v3.5M57.7 236.4h6.9" fill="none" stroke="#231f20" stroke-width=".21"/>
<path d="M56.9 236.4l1-.2v.5z" fill="#231f20"/>
<path d="M54.4 236.4h1" fill="none" stroke="#231f20" stroke-width=".21"/>
<path d="M55.3 236.2l1 .2-1 .3z" fill="#231f20"/>
<path d="M46.1 236.4h1.1" fill="none" stroke="#231f20" stroke-width=".21"/>
<path d="M47 236.2l1 .2-1 .3z" fill="#231f20"/>
<path d="M46.7 229.4h17.6" fill="none" stroke="#231f20" stroke-width=".21"/>
<g fill="#231f20">
<path d="M45.9 229.4l1-.2v.5z"/>
<path d="M64.1 229.2l1 .2-1 .3z"/>
</g>
<path d="M45.9 229.1v9.2M48 232.6v6.8M48.9 232.9h13.2M63 232.6v1.3M63 237.1v2.3M65.1 229.1v9.2" fill="none" stroke="#231f20" stroke-width=".21"/>
<g fill="#231f20">
<path d="M48 232.9l1.1-.2v.5z"/>
<path d="M61.9 232.7l1.1 .2-1.1 .3z"/>
</g>
<path d="M63 232.9h2.1M66 232.9h5.1" fill="none" stroke="#231f20" stroke-width=".21"/>
<path d="M65.1 232.9l1.1-.2v.5z" fill="#231f20"/>
<path d="M65.7 238.9h3.7M63.7 246.9h5.7M65.7 244.5h3.7M69.1 247.8v3.6M69.1 244.5v2.4" fill="none" stroke="#231f20" stroke-width=".21"/>
<path d="M69.1 246.9l.3 1h-.5z" fill="#231f20"/>
<path d="M69.1 239.8v3.8" fill="none" stroke="#231f20" stroke-width=".21"/>
<g fill="#231f20">
<path d="M68.9 243.4h.5l-.3 1.1z"/>
<path d="M69.1 238.9l.3 1.1h-.5z"/>
</g>
<path d="M78.9 236.1v3.6M78.9 236.4h1.9M80.8 236.1v2.2M81.7 236.4h3.8" fill="none" stroke="#231f20" stroke-width=".21"/>
<path d="M80.8 236.4l1.1-.2v.5z" fill="#231f20"/>
<path d="M77.1 232.6v6.3M77.9 232.9h2.1M80.8 232.6v5.7" fill="none" stroke="#231f20" stroke-width=".21"/>
<g fill="#231f20">
<path d="M77.1 232.9l1-.2v.5z"/>
<path d="M79.8 232.7l1 .2-1 .3z"/>
</g>
<path d="M74.3 239.7h2.2M74.3 244.5h2.2M74.6 240.6v3" fill="none" stroke="#231f20" stroke-width=".21"/>
<g fill="#231f20">
<path d="M74.3 243.4h.5l-.2 1.1z"/>
<path d="M74.6 239.7l.2 1.1h-.5z"/>
</g>
<path d="M78.7 247.4h.5M80.1 247.4h7.7" fill="none" stroke="#231f20" stroke-width=".21"/>
<path d="M79.2 247.5l1.1-.3v.5z" fill="#231f20"/>
<path d="M78.7 252h.5M80.1 252h6.9" fill="none" stroke="#231f20" stroke-width=".21"/>
<path d="M79.2 252l1.1-.3v.5z" fill="#231f20"/>
<path d="M76.6 252h1.2" fill="none" stroke="#231f20" stroke-width=".21"/>
<path d="M77.6 251.7l1.1 .3-1.1 .2z" fill="#231f20"/>
<path d="M76.6 247.4h1.2" fill="none" stroke="#231f20" stroke-width=".21"/>
<path d="M77.6 247.2l1.1 .2-1.1 .3z" fill="#231f20"/>
<g fill="none" stroke="#231f20" stroke-width=".21">
<path d="M76.9 236.4h1.2M46.5 259.4h18.8M46.8 254.3h18.8M46.8 253.9h7.4M54.2 240.3v2.5M54.2 244.5v9.8M54.2 248h.5M54.2 251h.5M54.2 253.6h.5M54.2 245.4h.5M54.7 253.9h3.7M54.7 240.3v2.5"/>
<path d="M54.7 244.5v9.8M58.4 244.5v9.8M58.4 240.3v2.5M58.4 248h.6M58.4 251h.6M58.4 253.6h.6M58.4 245.4h.6M59 253.9h6.6M59 240.3v2.5M59 244.5v9.8M78.7 248h.5M78.7 251h.5"/>
<path d="M78.7 253.6h.5M78.7 244.5v14.9h-.2v-5.1h.2M78.7 258.7h.5l-.1 .3h-.3zM78.8 240.3l-.1 2.5M79.2 244.5v24.8h.2v-15.4h-.2M46.8 269.3h18.8"/>
<circle cx="51.1" cy="261.6" r="1.71"/>
<circle cx="62" cy="261.6" r="1.71"/>
</g>
<path d="M54.3 259l-.1-.3M54.6 259h-.3M54.7 258.7h-.5M54.7 258.7l-.1 .3M58.5 259l-.1-.3M58.9 259h-.4M59 258.7h-.6M59 258.7l-.1 .3" fill="none" stroke="#231f20" stroke-width=".21" stroke-dasharray=".3 .1"/>
<path d="M54.2 258.7v-4.4M54.7 254.3v4.4M58.4 258.7v-4.4M59 254.3v4.4" fill="none" stroke="#231f20" stroke-width=".21" stroke-dasharray=".4 .4 .4 .4"/>
<path d="M77.9 236.2l1 .2-1 .3z" fill="#231f20"/>
<path d="M18 150.2h173.9v5h-173.9z" fill="#949699"/>
<g fill="#d2d3d5">
<path d="M107.5 159.8h84.4v8h-84.4z"/>
<path d="M107.5 197.8h84.4v4h-84.4z"/>
</g>
<g fill="none" stroke="#231f20" stroke-width=".21">
<path d="M107.5 159.8h84.4M116 159.8v36M161.9 159.8v36M181.9 159.8v36M107.5 171.8h84.5M107.5 167.8h84.4M107.5 175.8h84.4M107.5 179.8h84.4M116 163.8h65.9M138.9 163.8v32M171.9 163.8v32M107.5 183.8h84.4"/>
<path d="M107.5 187.8h84.4M107.5 191.8h84.4M107.5 195.8h84.4M107.5 197.8h84.4M107.5 211.2h84.4M107.5 201.8h84.4"/>
</g>
<path d="M18 24.1h173.9v.5h-173.9z" fill="#6f7073"/>
<text font-size="6.3" fill="#231f20" x="144.5" y="23.3">EH CONNECTOR</text>
<g font-size="3.9" fill="#fff">
<text x="18" y="37">Header/ Type A</text>
<text x="18" y="154.2">Header/ Radial taping type</text>
</g>
<text font-size="3.5" fill="#231f20" x="101" y="290.9">- 4 -</text>
<g font-size="3.2" fill="#231f20">
<text x="22.9" y="48.6">Top entry type</text>
<text x="24" y="54.4">&lt;2 circuits&gt;</text>
<text x="24" y="94.1">&lt;3 circuits or more&gt;</text>
<text x="22.8" y="165.4">TS type Header</text>
<text x="22.7" y="170.1">&lt;2 circuits&gt;</text>
<text x="59.8" y="170.1">&lt;3 to 8 circuits&gt;</text>
<text x="22.8" y="223.8">TV4 type Header</text>
</g>
<g font-size="2.5" fill="#231f20">
<text x="108.5" y="45.5">No. of</text>
<text x="125.6" y="47">Model No.</text>
<text x="149.2" y="45">Dimensions (mm)</text>
<text x="177.2" y="47">Qʼty/box</text>
<text x="108.3" y="48.4">circuits</text>
<text x="112.1" y="53">2</text>
<text x="124.9" y="52.8">B2B-EH-A</text>
<text x="151.9" y="53">2.5</text>
<text x="152.1" y="49">A</text>
<text x="164.9" y="53">7.5</text>
<text x="165.1" y="49">B</text>
<text x="179.1" y="53">1,000</text>
<text x="112.1" y="57">3</text>
<text x="124.9" y="56.8">B3B-EH-A</text>
<text x="151.9" y="57">5.0</text>
<text x="163.6" y="57">10.0</text>
<text x="179.1" y="57">1,000</text>
<text x="112.1" y="61">4</text>
<text x="112.1" y="65">5</text>
<text x="124.9" y="60.8">B4B-EH-A</text>
<text x="124.9" y="64.8">B5B-EH-A</text>
<text x="150.6" y="65">10.0</text>
<text x="151.9" y="61">7.5</text>
<text x="163.6" y="61">12.5</text>
<text x="163.6" y="65">15.0</text>
<text x="179.1" y="61">1,000</text>
<text x="179.1" y="65">1,000</text>
<text x="112.1" y="69">6</text>
<text x="124.9" y="68.8">B6B-EH-A</text>
<text x="150.6" y="69">12.5</text>
<text x="163.6" y="69">17.5</text>
<text x="179.1" y="69">1,000</text>
<text x="112.1" y="73">7</text>
<text x="112.1" y="77">8</text>
<text x="124.9" y="72.9">B7B-EH-A</text>
<text x="124.9" y="76.9">B8B-EH-A</text>
<text x="150.6" y="73">15.0</text>
<text x="150.6" y="77">17.5</text>
<text x="163.6" y="73">20.0</text>
<text x="163.6" y="77">22.5</text>
<text x="179.1" y="73">1,000</text>
<text x="181.1" y="77">500</text>
<text x="112.1" y="81">9</text>
<text x="124.9" y="80.9">B9B-EH-A</text>
<text x="150.6" y="81">20.0</text>
<text x="163.6" y="81">25.0</text>
<text x="181.1" y="81">500</text>
<text x="110.6" y="85">10</text>
<text x="110.6" y="89">11</text>
<text x="124.9" y="84.9">B10B-EH-A</text>
<text x="124.9" y="88.9">B11B-EH-A</text>
<text x="150.6" y="85">22.5</text>
<text x="150.6" y="89">25.0</text>
<text x="163.6" y="85">27.5</text>
<text x="163.6" y="89">30.0</text>
<text x="181.1" y="85">500</text>
<text x="181.1" y="89">500</text>
<text x="110.6" y="93">12</text>
<text x="124.9" y="92.9">B12B-EH-A</text>
<text x="150.6" y="93">27.5</text>
<text x="163.6" y="93">32.5</text>
<text x="181.1" y="93">500</text>
<text x="110.6" y="97">13</text>
<text x="110.6" y="101">14</text>
<text x="124.9" y="96.9">B13B-EH-A</text>
<text x="124.9" y="100.9">B14B-EH-A</text>
<text x="150.6" y="97">30.0</text>
<text x="150.6" y="101">32.5</text>
<text x="163.6" y="97">35.0</text>
<text x="163.6" y="101">37.5</text>
<text x="181.1" y="97">250</text>
<text x="181.1" y="101">250</text>
<text x="110.6" y="105">15</text>
<text x="124.9" y="104.9">B15B-EH-A</text>
<text x="150.6" y="105">35.0</text>
<text x="163.6" y="105">40.0</text>
<text x="181.1" y="105">250</text>
<text x="131.7" y="110.9">Material and Surface f</text>
<text x="156.2" y="110.9">inish, etc.</text>
<text x="125.2" y="115.8">Post: Brass, copper-undercoated, tin-plated</text>
<text x="125.2" y="118.9">Wafer: PA 66, natural (white)</text>
<text x="107.8" y="124.6">Note: 1. This product displays（LF）</text>
<text x="146.5" y="124.6">（SN）on a label.</text>
<text x="114.8" y="127.7">2. The EH Type A header has a post length of 3.3 mm designed to</text>
<text x="117.5" y="130.9">improve mating workability.</text>
<text x="114.8" y="134.1">3. For flame retardant grade of resin material used, please refer to</text>
<text x="117.7" y="137.3">the &quot;List of Registered Overseas Standards&quot; on our website</text>
<text x="117.2" y="140.4">(listed in the “Technical Documents” column on the Product</text>
<text x="117.5" y="143.6">Information page).</text>
<text x="108.1" y="166.1">circuits</text>
<text x="108.3" y="163.3">No. of</text>
<text x="123" y="166.8">TS type</text>
<text x="133.1" y="162.7">Model No.</text>
<text x="145.3" y="166.8">TV4 type</text>
<text x="163.1" y="162.7">Dimensions (mm)</text>
<text x="166.1" y="166.7">A</text>
<text x="176.1" y="166.7">B</text>
<text x="184" y="163.3">Qʼty/</text>
<text x="185" y="166.1">box</text>
<text x="111.1" y="170.8">2</text>
<text x="120.8" y="170.7">B2B-EH-TS</text>
<text x="149.2" y="170.7">-</text>
<text x="165.8" y="170.7">-</text>
<text x="175.8" y="170.7">-</text>
<text x="183.9" y="170.8">1,400</text>
<text x="111.1" y="174.8">3</text>
<text x="111.1" y="178.8">4</text>
<text x="120.8" y="174.7">B3B-EH-TS</text>
<text x="120.8" y="178.7">B4B-EH-TS</text>
<text x="143" y="174.7">B3B-EH-TV4</text>
<text x="143" y="178.7">B4B-EH-TV4</text>
<text x="165.9" y="174.7">5.0</text>
<text x="165.9" y="178.7">7.5</text>
<text x="174.5" y="174.7">10.0</text>
<text x="174.5" y="178.7">12.5</text>
<text x="183.9" y="174.8">1,400</text>
<text x="185.9" y="178.8">700</text>
<text x="111.1" y="182.8">5</text>
<text x="120.8" y="182.7">B5B-EH-TS</text>
<text x="143" y="182.7">B5B-EH-TV4</text>
<text x="164.5" y="182.7">10.0</text>
<text x="174.5" y="182.7">15.0</text>
<text x="185.9" y="182.8">700</text>
<text x="111.1" y="186.8">6</text>
<text x="111.1" y="190.8">7</text>
<text x="120.8" y="186.7">B6B-EH-TS</text>
<text x="120.8" y="190.7">B7B-EH-TS</text>
<text x="143" y="186.7">B6B-EH-TV4</text>
<text x="143" y="190.7">B7B-EH-TV4</text>
<text x="164.5" y="186.7">12.5</text>
<text x="164.5" y="190.7">15.0</text>
<text x="174.5" y="186.7">17.5</text>
<text x="174.5" y="190.7">20.0</text>
<text x="185.9" y="186.8">700</text>
<text x="185.9" y="190.8">700</text>
<text x="111.1" y="194.8">8</text>
<text x="120.8" y="194.7">B8B-EH-TS</text>
<text x="143" y="194.7">B8B-EH-TV4</text>
<text x="164.5" y="194.7">17.5</text>
<text x="174.5" y="194.7">22.5</text>
<text x="185.9" y="194.8">700</text>
<text x="131.7" y="200.7">Material and Surface f</text>
<text x="156.2" y="200.7">inish, etc.</text>
<text x="122.6" y="205.9">Pin, Post: Brass, copper-undercoated, tin-plated</text>
<text x="122.6" y="209">Wafer: PA 66, natural (white)</text>
<text x="107.8" y="214.7">Note: 1. This product displays（LF）</text>
<text x="146.5" y="214.7">（SN）on a label.</text>
<text x="114.9" y="217.9">2. For flame retardant grade of resin material used, please refer to</text>
<text x="117.8" y="221.1">the &quot;List of Registered Overseas Standards&quot; on our website</text>
<text x="117.2" y="224.2">(listed in the “Technical Documents” column on the Product</text>
<text x="117.6" y="227.4">Information page).</text>
</g>
<g font-size="2.1" fill="#231f20">
<text x="51.1" y="59.1">B</text>
<text x="71.8" y="59.1">3.8</text>
<text x="38.6" y="68" transform="rotate(-90 38.6 68)">6</text>
<text x="42.1" y="68.6" transform="rotate(-90 42.1 68.6)">3.3</text>
<text x="67" y="69.7" transform="rotate(-90 67 69.7)">5.1</text>
<text x="38.6" y="77.3" transform="rotate(-90 38.6 77.3)">3.2</text>
<text x="32.2" y="81.9">No. 1 circuit</text>
<text x="65.6" y="81.9">□0.64</text>
<text x="45.3" y="85.3">(2.5)</text>
<text x="51.1" y="85.4">A</text>
<text x="68" y="85.3">(1.6)</text>
<text x="50.8" y="98.8">B</text>
<text x="75.8" y="98.8">3.8</text>
<text x="33.7" y="107.8" transform="rotate(-90 33.7 107.8)">6</text>
<text x="37.2" y="108.4" transform="rotate(-90 37.2 108.4)">3.3</text>
<text x="71" y="109.5" transform="rotate(-90 71 109.5)">5.1</text>
<text x="33.7" y="117.1" transform="rotate(-90 33.7 117.1)">3.2</text>
<text x="27.3" y="121.7">No. 1 circuit</text>
<text x="40.4" y="125.1">(2.5)</text>
<text x="45.5" y="121.7">2.5</text>
<text x="50.8" y="125.2">A</text>
<text x="69.7" y="121.7">□0.64</text>
<text x="71.5" y="125.1">(1.6)</text>
<text x="28.8" y="177.7">7.5</text>
<text x="44.3" y="177.7">4.4</text>
<text x="67" y="174.3">B</text>
<text x="67" y="177.8">A</text>
<text x="78.4" y="177.8">(2.5)</text>
<text x="91.4" y="177.7">4.4</text>
<text x="21.2" y="181">(2.5)</text>
<text x="34.1" y="181.2">2.5</text>
<text x="49" y="181.1">2.2</text>
<text x="63.6" y="181.3">2.5</text>
<text x="70" y="181.2">φ0.64</text>
<text x="96" y="181.3">2.2</text>
<text x="37.5" y="188.4" transform="rotate(-90 37.5 188.4)">6.5</text>
<text x="41.4" y="188.8" transform="rotate(-90 41.4 188.8)">5.4</text>
<text x="81.5" y="189.1" transform="rotate(-90 81.5 189.1)">1.5</text>
<text x="84.5" y="188.4" transform="rotate(-90 84.5 188.4)">6.5</text>
<text x="88.5" y="188.8" transform="rotate(-90 88.5 188.8)">5.6</text>
<text x="34.4" y="195.1" transform="rotate(-90 34.4 195.1)">(1)</text>
<text x="37.5" y="195.2" transform="rotate(-90 37.5 195.2)">1.5</text>
<text x="46.9" y="192.5">φ0.64</text>
<text x="78.3" y="195.9" transform="rotate(-90 78.3 195.9)">(1)</text>
<text x="84.5" y="196" transform="rotate(-90 84.5 196)">2.8</text>
<text x="94" y="192.4">φ0.64</text>
<text x="54.8" y="232.5">A</text>
<text x="54.8" y="229">B</text>
<text x="66.1" y="232.5">(2.5)</text>
<text x="77.5" y="232.4">4.4</text>
<text x="51.4" y="236">2.5</text>
<text x="58" y="236">□0.64</text>
<text x="82.2" y="236">2.2</text>
<text x="68.7" y="243.2" transform="rotate(-90 68.7 243.2)">6.5</text>
<text x="74.2" y="243.6" transform="rotate(-90 74.2 243.6)">5.6</text>
<text x="68.7" y="251" transform="rotate(-90 68.7 251)">2.8</text>
<text x="80.4" y="251.5">(φ0.7)</text>
<text x="81" y="247">(φ0.7)</text>
</g>
</svg>
